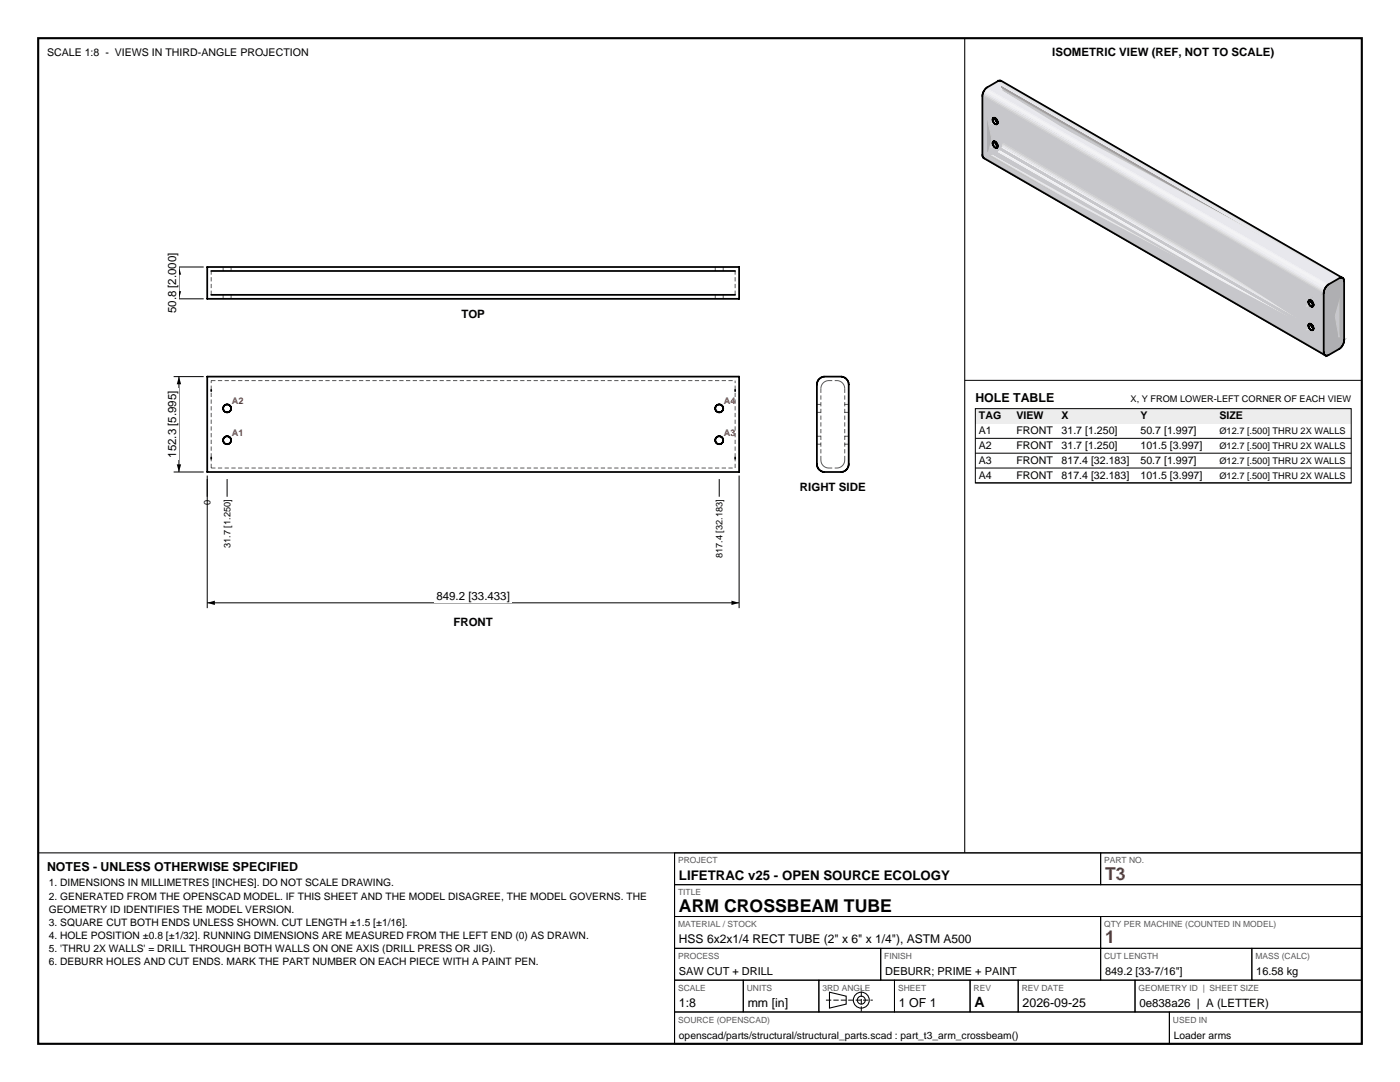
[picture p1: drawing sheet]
<svg xmlns="http://www.w3.org/2000/svg" width="279mm" height="216mm" viewBox="0 0 279 216" stroke-linecap="round" stroke-linejoin="round" font-family="sans-serif">
<path d="M7.6 7.6h264.2v200.7h-264.2z" fill="none" stroke="#000" stroke-width=".42"/>
<g fill="none" stroke="#000" stroke-width=".21">
<path d="M192.5 7.6v162.6M7.6 170.2h264.2M134.6 170.2v38.1M165.5 198l3.4 .8v1.6l-3.4 .8z"/>
<circle cx="171.9" cy="199.6" r="1.59"/>
<circle cx="171.9" cy="199.6" r=".79"/>
</g>
<g fill="none" stroke="#000" stroke-width=".2">
<path d="M41.4 94.9v26.4M147.5 94.9v26.4M41.4 120.3h106.1M134.6 170.2h85.1v6.3h-85.1zM134.6 176.5h137.2v6.4h-137.2zM219.7 170.2h52.1v6.3h-52.1zM134.6 182.9h85.1v6.3h-85.1zM134.6 189.2h41.2v6.4h-41.2zM134.6 195.6h13.7v6.3h-13.7zM148.3 195.6h15.1v6.3h-15.1zM163.4 195.6h15.1v6.3h-15.1zM175.8 189.2h43.9v6.4h-43.9z"/>
<path d="M178.5 195.6h15.1v6.3h-15.1zM193.6 195.6h9.6v6.3h-9.6zM203.2 195.6h23.3v6.3h-23.3zM219.7 182.9h52.1v6.3h-52.1zM219.7 189.2h30.1v6.4h-30.1zM226.5 195.6h45.3v6.3h-45.3zM249.8 189.2h22v6.4h-22zM134.6 201.9h98.8v6.4h-98.8zM233.4 201.9h38.4v6.4h-38.4z"/>
</g>
<path d="M164.8 199.6h9.4M171.9 201.9v-4.6" fill="none" stroke="#000" stroke-width=".2" stroke-dasharray="1.1 .4" stroke-linecap="butt"/>
<g fill="none" stroke="#595959" stroke-width=".2" stroke-dasharray=".8 .5" stroke-linecap="butt">
<path d="M42.2 58.8v-4.7M44.5 59.6v-.8M44.5 54.1v-.8M46.1 59.6v-.8M46.1 54.1v-.8M142.7 59.6v-.8M142.7 54.1v-.8M144.3 59.6v-.8M144.3 54.1v-.8M146.7 58.8v-4.7M42.2 77.8v-1.9M42.2 75.9h104.5"/>
<path d="M146.7 77.8v-1.9M163.8 77.5l.1-.3M163.9 77.2l.1-.3M164 76.9l.1-.3M164.1 76.6l.2-.3M164.3 76.3l.3-.2M164.6 76.1l.3-.1M164.9 76l.3-.1M165.2 75.9h2M167.2 75.9l.3 .1M167.5 76l.3 .1M167.8 76.1l.3 .2"/>
<path d="M168.1 76.3l.2 .3M168.3 76.6l.1 .3M168.4 76.9l.2 .3M168.6 77.2v.3M42.2 93.4v-1.9M42.2 93.4h104.5M42.2 91.3v-13.2M146.7 93.4v-1.9M146.7 91.3v-13.2M163 88.6h.8M163 87h.8M163 82.3h.8"/>
<path d="M163 80.7h.8M163.8 91.8v-14.3M163.8 91.8l.1 .3M163.9 92.1l.1 .4M164 92.5l.1 .2M164.1 92.7l.2 .3M164.3 93l.3 .2M164.6 93.2l.3 .1M164.9 93.3l.3 .1M165.2 93.4h2M167.2 93.4l.3-.1M167.5 93.3l.3-.1"/>
<path d="M167.8 93.2l.3-.2M168.1 93l.2-.3M168.3 92.7l.1-.2M168.4 92.5l.2-.4M168.6 92.1v-.3M168.6 91.8v-14.3M168.6 88.6h.8M168.6 87h.8M168.6 82.3h.8M168.6 80.7h.8"/>
</g>
<g fill="none" stroke="#000" stroke-width=".35">
<path d="M41.4 53.3h106.1v6.3h-106.1zM42.2 58.8h104.5M42.2 54.1h104.5M41.4 75.2h106.1v19h-106.1zM42.2 77.8v.3M146.7 77.8v.3M163.6 75.5l.9-.3h3.5l.9 .3 .4 .9 .1 16.2-.3 .9-.8 .6h-4.2l-.8-.6-.2-.6-.1-16.2 .2-.6zM42.2 91.3v.2M146.7 91.3v.2"/>
<circle cx="45.3" cy="81.5" r=".79"/>
<circle cx="45.3" cy="87.8" r=".79"/>
<circle cx="143.5" cy="81.5" r=".79"/>
<circle cx="143.5" cy="87.8" r=".79"/>
</g>
<path d="M41.4 120.3l1.5-.5v.9zM146 119.8l1.5 .5-1.5 .4z" fill="#000"/>
<path d="M86.7 117.5h15.5v2.8h-15.5z" fill-rule="evenodd" fill="#fff"/>
<path d="M34.7 75.2h6M35.7 75.2v19M34.7 94.2h6" fill="none" stroke="#000" stroke-width=".2"/>
<path d="M35.7 75.2l.5 1.5h-.9zM35.3 92.7h.9l-.5 1.5z" fill="#000"/>
<path d="M32.9 77.5h2.8v14.3h-2.8z" fill-rule="evenodd" fill="#fff"/>
<path d="M34.7 59.6h6M34.7 53.3h6M35.7 53.3v6.3" fill="none" stroke="#000" stroke-width=".2"/>
<path d="M35.3 58.1h.9l-.5 1.5zM35.7 53.3l.5 1.5h-.9z" fill="#000"/>
<path d="M32.9 50h2.8v12.9h-2.8z" fill-rule="evenodd" fill="#fff"/>
<path d="M192.5 75.9h79.3M41.4 95.6v3.5M45.3 95.6v3.5M143.5 95.6v3.5" fill="none" stroke="#000" stroke-width=".2"/>
<g fill="#afafb2" stroke="#afafb2" stroke-width=".2">
<path d="M199.9 29.4l-.7 .9z"/>
<path d="M199.8 29.6l-.6 .7z"/>
<path d="M200 29.1l-.8 1.2z"/>
<path d="M199.2 30.3l.4-.4z"/>
<path d="M200.1 28.8l-.9 1.5z"/>
<path d="M200.1 28.6v.2l-.9 1.5z"/>
<path d="M200.1 28.6l-.9 1.7-1.2 .7z"/>
<path d="M197.6 31.1l.4-.1z"/>
<path d="M197.1 30.3l3-1.7-2.1 2.4z"/>
<path d="M197.4 31h.6z"/>
<path d="M197.3 30.9l.7 .1z"/>
<path d="M197.2 30.8l.8 .2-.7-.1z"/>
<path d="M197.1 30.6l.9 .4-.8-.2z"/>
<path d="M197.1 30.3l.9 .7-.9-.4z"/>
<path d="M200.1 18v10.6l-3 1.7z"/>
<path d="M197.1 19.7l3-1.7-3 12.3z"/>
<path d="M200 17.5l.1 .5z"/>
<path d="M199.9 17.4l.2 .6z"/>
<path d="M199.8 17.3l.3 .7z"/>
<path d="M199.6 17.3h.2l.3 .7z"/>
<path d="M199.4 17.3h.2l.5 .7z"/>
<path d="M199.2 17.3h.2l.7 .7z"/>
<path d="M199.2 17.3l.9 .7-3 1.7z"/>
<path d="M198 18l1.2-.7-2.1 2.4z"/>
<path d="M197.8 18.2l.2-.2-.9 1.7z"/>
<path d="M197.2 19.2l-.1 .5z"/>
<path d="M197.8 18.2l-.7 1.5z"/>
<path d="M197.3 18.9l-.2 .8z"/>
<path d="M197.6 18.4l-.5 1.3z"/>
<path d="M197.4 18.7l-.3 1z"/>
<path d="M268.1 68.7l-.8 .9z"/>
<path d="M267.9 69l-.6 .6z"/>
<path d="M268.2 68.4l-.9 1.2z"/>
<path d="M267.3 69.6l.4-.4z"/>
<path d="M268.2 68.1l-.9 1.5z"/>
<path d="M268.3 67.9l-.1 .2-.9 1.5z"/>
<path d="M265.1 70.9l3.2-3-1 1.7z"/>
<path d="M264.2 70.2l4.1-2.3-3.2 3z"/>
<path d="M264.7 71l.4-.1z"/>
<path d="M264.5 70.9h.6z"/>
<path d="M264.4 70.8l.7 .1z"/>
<path d="M264.3 70.7l.8 .2-.7-.1z"/>
<path d="M264.2 70.5l.9 .4-.8-.2z"/>
<path d="M264.2 70.2l.9 .7-.9-.4z"/>
<path d="M268.3 56.1v11.8l-4.1 2.3z"/>
<path d="M264.2 58.5l4.1-2.4-4.1 14.1z"/>
<path d="M268.2 55.7l.1 .4z"/>
<path d="M268.1 55.5l.2 .6z"/>
<path d="M267.9 55.4l.4 .7z"/>
<path d="M267.7 55.4h.2l.4 .7z"/>
<path d="M267.5 55.4h.2l.6 .7z"/>
<path d="M267.3 55.5l.2-.1 .8 .7z"/>
<path d="M264.2 58.5l3.1-3 1 .6z"/>
<path d="M265.1 56.8l2.2-1.3-3.1 3z"/>
<path d="M264.9 57l.2-.2-.9 1.7z"/>
<path d="M264.3 58l-.1 .5z"/>
<path d="M264.9 57l-.7 1.5z"/>
<path d="M264.4 57.7l-.2 .8z"/>
<path d="M264.7 57.2l-.5 1.3z"/>
<path d="M264.5 57.4l-.3 1.1z"/>
</g>
<g fill="#c7c7cb" stroke="#c7c7cb" stroke-width=".2">
<path d="M201.7 26.9l.1 .1-1.7 1.6z"/>
<path d="M200.1 28.6l1.7-1.6 .1 .1z"/>
<path d="M201.7 26.8v.1l-1.6 1.7z"/>
<path d="M200.1 28.6l1.8-1.5 .1 .1z"/>
<path d="M201.7 26.6v.2l-1.6 1.8z"/>
<path d="M200.1 28.6l1.9-1.4 .1 .1z"/>
<path d="M200.1 28.6l2-1.3 .1 .1z"/>
<path d="M201.7 26.5l-1.6 2.1z"/>
<path d="M201.7 26.4l-1.6 2.2z"/>
<path d="M200.1 28.6l2.2-1.2z"/>
<path d="M200.1 28.6l2.3-1.1z"/>
<path d="M200.1 28.6l2.4-1.1z"/>
<path d="M200.1 28.6l2.4-1.2z"/>
<path d="M200.1 18l1.6 8.4-1.6 2.2z"/>
<path d="M201.7 21.9v4.5z"/>
<path d="M201.7 22v4.3z"/>
<path d="M201.7 22.2v4z"/>
<path d="M201.8 22.3v3.9z"/>
<path d="M196.1 30.9l2.1-2v.2z"/>
<path d="M196.1 30.9l2.1-1.8 .1 .1z"/>
<path d="M198.1 28.8l.1 .1-2.1 2z"/>
<path d="M196.1 30.9l2.2-1.7 .1 .1z"/>
<path d="M201.9 22.4v3.7z"/>
<path d="M198.1 28.7v.1l-2 2.1z"/>
<path d="M196.1 30.9l2.3-1.6 .1 .1z"/>
<path d="M196.1 30.9l2.4-1.5h.1z"/>
<path d="M198.1 28.6l-2 2.3z"/>
<path d="M202 22.5l.1 3.7z"/>
<path d="M198.1 28.5l-2 2.4z"/>
<path d="M196.1 30.9l2.6-1.4z"/>
<path d="M202.1 22.6l.1 3.6z"/>
<path d="M196.1 30.9l2.7-1.4z"/>
<path d="M202.2 22.7l.1 3.6z"/>
<path d="M196.1 30.9l2.8-1.4z"/>
<path d="M202.3 22.7l.1 3.7z"/>
<path d="M196.1 30.9l2.9-1.4z"/>
<path d="M202.4 22.7l.1 3.8z"/>
<path d="M202.5 22.7v3.9z"/>
<path d="M202.5 22.7l.1 4z"/>
<path d="M202.7 22.5v4.6z"/>
<path d="M202.6 22.7v4.1z"/>
<path d="M202.6 22.6l.1 4.4z"/>
<path d="M201.7 21.9v4.4z"/>
<path d="M201.7 22v4.2z"/>
<path d="M201.7 22.2l.1 4z"/>
<path d="M201.8 22.3l.1 3.8z"/>
<path d="M201.9 22.4l.1 3.7z"/>
<path d="M200.1 18l1.6 3.9v4.5z"/>
<path d="M202.6 22.6v4.2z"/>
<path d="M196.1 19.2l2 9.3-2 2.4z"/>
<path d="M202.7 22.5v4.5z"/>
<path d="M202.7 22.4v4.7z"/>
<path d="M200.1 18l1.6 3.9z"/>
<path d="M200.1 18l1.6 3.8z"/>
<path d="M200.1 18l1.6 3.7z"/>
<path d="M200.1 18l1.6 3.6z"/>
<path d="M200.1 18l1.6 3.5z"/>
<path d="M200.1 18l1.8 3.4z"/>
<path d="M200.1 18l1.9 3.4z"/>
<path d="M200.1 18l2 3.5z"/>
<path d="M198.1 24v4.5z"/>
<path d="M200.1 18l2.1 3.5z"/>
<path d="M198.1 24.1v4.3z"/>
<path d="M200.1 18l2.2 3.6z"/>
<path d="M198.2 24.2v4.1z"/>
<path d="M200.1 18l2.3 3.7z"/>
<path d="M200.1 18l2.4 3.8z"/>
<path d="M200.1 18l2.4 3.9z"/>
<path d="M198.2 24.4v3.8z"/>
<path d="M198.3 24.5v3.7z"/>
<path d="M198.4 24.6l.1 3.6z"/>
<path d="M198.5 24.7l.1 3.6z"/>
<path d="M198.6 24.7l.1 3.6z"/>
<path d="M198.7 24.8l.1 3.6z"/>
<path d="M198.8 24.8l.1 3.7z"/>
<path d="M198.9 24.8l.1 3.8z"/>
<path d="M199 24.8v4z"/>
<path d="M199.1 24.6v4.6z"/>
<path d="M199 24.7l.1 4.2z"/>
<path d="M199.1 24.6v4.4z"/>
<path d="M198.1 24v4.4z"/>
<path d="M198.1 24.1l.1 4.2z"/>
<path d="M198.2 24.2v4z"/>
<path d="M198.2 24.4l.1 3.8z"/>
<path d="M198.3 24.5l.1 3.7z"/>
<path d="M196.1 19.2l2 4.8v4.5z"/>
<path d="M199.1 24.6v4.3z"/>
<path d="M199.1 24.4v4.8z"/>
<path d="M196.1 19.2l2 4.8z"/>
<path d="M196.1 19.2l2 4.7z"/>
<path d="M196.1 19.2l2 4.5z"/>
<path d="M196.1 19.2l2.1 4.4z"/>
<path d="M196.1 19.2l2.2 4.3z"/>
<path d="M196.1 19.2l2.3 4.3z"/>
<path d="M196.1 19.2l2.4 4.3z"/>
<path d="M196.1 19.2l2.5 4.4z"/>
<path d="M196.1 19.2l2.6 4.4z"/>
<path d="M196.1 19.2l2.7 4.5z"/>
<path d="M196.1 19.2l2.8 4.6z"/>
<path d="M196.1 19.2l2.9 4.7z"/>
<path d="M200.1 28.6l2.4-1.2 62.3 36z"/>
<path d="M202.5 27.4l62.3 35.9z"/>
<path d="M202.6 27.3l62.1 35.8z"/>
<path d="M202.7 27.2l62 35.8z"/>
<path d="M202.7 27.1l62 35.8z"/>
<path d="M196.1 30.9l2.9-1.4 62.3 36z"/>
<path d="M202.7 22.4l62 40.5-62-35.8z"/>
<path d="M199 29.5l62.2 35.8z"/>
<path d="M199.1 29.4l62.1 35.8z"/>
<path d="M199.1 29.3l62 35.8z"/>
<path d="M199.1 29.2l62 35.7z"/>
<path d="M202.7 22.3l62 35.9z"/>
<path d="M202.6 22.1l62.1 36z"/>
<path d="M202.6 22l62.1 36z"/>
<path d="M200.1 18l64.7 39.9-62.3-36z"/>
<path d="M202.5 21.9l62.3 36z"/>
<path d="M199.1 24.4l62 40.5-62-35.7z"/>
<path d="M199.1 24.3l62 35.9z"/>
<path d="M199.1 24.2l62 35.9z"/>
<path d="M199 24.1l62.2 35.9z"/>
<path d="M196.1 19.2l65.2 40.7-62.3-36z"/>
<path d="M199 23.9l62.2 36.1z"/>
<path d="M200.1 28.6l64.7 34.8 2.4 3.9z"/>
<path d="M202.5 27.4l62.3 36z"/>
<path d="M202.6 27.4l62.2 35.9z"/>
<path d="M196.1 30.9l65.2 34.6 2.9 4.7z"/>
<path d="M202.7 22.4l62 35.8v4.7z"/>
<path d="M199 29.5l62.3 36z"/>
<path d="M199 29.4l62.2 35.9z"/>
<path d="M202.6 22l62.2 35.9z"/>
<path d="M200.1 18l67.1 38.7-2.4 1.2z"/>
<path d="M199.1 24.4l62 35.8v4.7z"/>
<path d="M199 23.9l62.3 36z"/>
<path d="M196.1 19.2l68.1 39.3-2.9 1.4z"/>
<path d="M264.8 63.4l2.4 3.9z"/>
<path d="M264.9 63.5l2.3 3.8z"/>
<path d="M265 63.6l2.2 3.7z"/>
<path d="M265.1 63.7l2.1 3.6z"/>
<path d="M265.2 63.8l2 3.5z"/>
<path d="M265.3 63.8l1.9 3.5z"/>
<path d="M265.4 63.8l1.8 3.5z"/>
<path d="M265.5 63.8l1.7 3.5z"/>
<path d="M265.6 63.8l1.6 3.5z"/>
<path d="M265.7 63.7l1.5 3.6z"/>
<path d="M265.7 63.6l1.5 3.7z"/>
<path d="M265.7 63.5l1.5 3.8z"/>
<path d="M265.7 63.4l1.5 3.9z"/>
<path d="M264.7 58.2v4.7z"/>
<path d="M264.7 58.3v4.5z"/>
<path d="M264.7 58.4v4.3z"/>
<path d="M264.8 58.6v4z"/>
<path d="M264.8 58.7v3.9z"/>
<path d="M264.9 58.8v3.7z"/>
<path d="M265 58.9l.1 3.7z"/>
<path d="M265.1 59l.1 3.6z"/>
<path d="M265.7 58.9l1.5 8.4-1.5-3.9z"/>
<path d="M265.2 59.1l.1 3.6z"/>
<path d="M265.3 59.1l.1 3.7z"/>
<path d="M265.4 59.1l.1 3.8z"/>
<path d="M265.5 59.1l.1 3.9z"/>
<path d="M265.6 59.1v4z"/>
<path d="M265.6 59.1l.1 4.1z"/>
<path d="M265.7 59v4.4z"/>
<path d="M264.7 58.3v4.4z"/>
<path d="M264.7 58.4l.1 4.2z"/>
<path d="M264.7 58.2v4.6z"/>
<path d="M264.8 58.7l.1 3.8z"/>
<path d="M264.9 58.8l.1 3.7z"/>
<path d="M261.3 65.5l2.9 4.7z"/>
<path d="M261.3 65.6l2.9 4.6z"/>
<path d="M261.4 65.7l2.8 4.5z"/>
<path d="M261.5 65.8l2.7 4.4z"/>
<path d="M265.7 59v4.2z"/>
<path d="M261.6 65.8l2.6 4.4z"/>
<path d="M265.7 58.9v4.5z"/>
<path d="M261.7 65.9l2.5 4.3z"/>
<path d="M261.8 65.9l2.4 4.3z"/>
<path d="M261.9 65.9l2.3 4.3z"/>
<path d="M262 65.9l2.2 4.3z"/>
<path d="M262.1 65.7l2.1 4.5z"/>
<path d="M262.1 65.6l2.1 4.6z"/>
<path d="M262.1 65.5l2.1 4.7z"/>
<path d="M262.1 65.4l2.1 4.8z"/>
<path d="M267.2 56.7v10.6l-1.5-8.4z"/>
<path d="M261.1 60.2v4.7z"/>
<path d="M261.1 60.4v4.4z"/>
<path d="M261.2 60.5v4.2z"/>
<path d="M261.2 60.6v4.1z"/>
<path d="M261.3 60.7v3.9z"/>
<path d="M261.3 60.9v3.7z"/>
<path d="M261.4 61l.1 3.6z"/>
<path d="M261.5 61.1l.1 3.6z"/>
<path d="M262.1 60.9l2.1 9.3-2.1-4.8z"/>
<path d="M261.6 61.1l.1 3.6z"/>
<path d="M261.7 61.2l.1 3.6z"/>
<path d="M261.8 61.2l.1 3.7z"/>
<path d="M261.9 61.2l.1 3.8z"/>
<path d="M262 61.2l.1 4z"/>
<path d="M262.1 61.1v4.2z"/>
<path d="M262.1 61v4.4z"/>
<path d="M264.8 57.9l2.4-1.2z"/>
<path d="M264.9 57.8l2.3-1.1z"/>
<path d="M261.1 60.4l.1 4.3z"/>
<path d="M261.1 60.2v4.6z"/>
<path d="M261.2 60.6l.1 4z"/>
<path d="M265 57.8l2.2-1.1z"/>
<path d="M265.1 57.8l2.1-1.1z"/>
<path d="M267.2 56.7l-1.5 2.2z"/>
<path d="M261.3 60.9l.1 3.7z"/>
<path d="M267.2 56.7l-1.5 2.1z"/>
<path d="M265.2 57.9l2-1.2-1.9 1.3z"/>
<path d="M265.3 58l1.9-1.3-1.8 1.3z"/>
<path d="M267.2 56.7l-1.5 2v-.2z"/>
<path d="M265.4 58l1.8-1.3-1.7 1.5z"/>
<path d="M267.2 56.7l-1.5 1.8-.1-.1z"/>
<path d="M265.5 58.2l1.7-1.5-1.6 1.6z"/>
<path d="M265.6 58.3l1.6-1.6-1.6 1.7z"/>
<path d="M262.1 61v4.3z"/>
<path d="M262.1 60.9v4.5z"/>
<path d="M264.2 58.5v11.7l-2.1-9.3z"/>
<path d="M261.3 59.9l2.9-1.4z"/>
<path d="M261.4 59.9l2.8-1.4z"/>
<path d="M261.5 59.9l2.7-1.4z"/>
<path d="M264.2 58.5l-2.1 2.4z"/>
<path d="M264.2 58.5l-2.1 2.3z"/>
<path d="M261.6 60l2.6-1.5-2.5 1.5z"/>
<path d="M261.7 60l2.5-1.5-2.4 1.6z"/>
<path d="M264.2 58.5l-2.1 2.2v-.1z"/>
<path d="M261.8 60.1l2.4-1.6-2.3 1.7z"/>
<path d="M262.1 60.5l2.1-2-2.1 2.1z"/>
<path d="M261.9 60.2l2.3-1.7-2.2 1.8z"/>
<path d="M262 60.3l2.2-1.8-2.1 2z"/>
</g>
<g fill="#dadade" stroke="#dadade" stroke-width=".2">
<path d="M201.8 27l.5-.4v.1z"/>
<path d="M201.7 26.9l.6-.3-.5 .4z"/>
<path d="M198.2 29.1l.5-.5 .1 .2z"/>
<path d="M198.2 28.9l.5-.3-.5 .5z"/>
<path d="M201.8 22.3l.5-.4v.1z"/>
<path d="M201.7 22.2l.6-.3-.5 .4z"/>
<path d="M198.2 24.4l.5-.5 .1 .2z"/>
<path d="M198.2 24.2l.5-.3-.5 .5z"/>
<path d="M264.8 63.4l.5-.4v.1z"/>
<path d="M264.8 63.3l.5-.3-.5 .4z"/>
<path d="M261.3 65.5l.4-.5 .1 .2z"/>
<path d="M261.2 65.3l.5-.3-.4 .5z"/>
<path d="M264.8 58.7l.5-.4v.1z"/>
<path d="M264.8 58.6l.5-.3-.5 .4z"/>
<path d="M261.3 60.7l.4-.4 .1 .2z"/>
<path d="M261.2 60.6l.5-.3-.4 .4z"/>
</g>
<g fill="#e2e2e7" stroke="#e2e2e7" stroke-width=".2">
<path d="M201.8 27l.5-.3 .1 .1z"/>
<path d="M201.8 27l.6-.2-.5 .3z"/>
<path d="M198.2 29.1l.6-.3v.1z"/>
<path d="M198.2 29.1l.6-.2-.5 .3z"/>
<path d="M201.8 22.3l.5-.3 .1 .1z"/>
<path d="M201.8 22.3l.6-.2-.5 .3z"/>
<path d="M198.2 24.4l.6-.3v.1z"/>
<path d="M198.2 24.4l.6-.2-.5 .3z"/>
<path d="M264.8 63.4l.5-.3 .1 .1z"/>
<path d="M264.8 63.4l.6-.2-.5 .3z"/>
<path d="M261.3 65.5l.5-.3 .1 .1z"/>
<path d="M261.3 65.5l.6-.2-.6 .3z"/>
<path d="M264.8 58.7l.5-.3 .1 .1z"/>
<path d="M264.8 58.7l.6-.2-.5 .3z"/>
<path d="M261.3 60.7l.5-.2 .1 .1z"/>
<path d="M261.3 60.7l.6-.1-.6 .3z"/>
</g>
<g fill="#d0d0d4" stroke="#d0d0d4" stroke-width=".2">
<path d="M201.7 26.9l.5-.4 .1 .1z"/>
<path d="M201.7 26.8l.5-.3-.5 .4z"/>
<path d="M198.2 28.9l.4-.4 .1 .1z"/>
<path d="M198.1 28.8l.5-.3-.4 .4z"/>
<path d="M201.7 22.2l.5-.4 .1 .1z"/>
<path d="M201.7 22l.5-.2-.5 .4z"/>
<path d="M198.2 24.2l.4-.4 .1 .1z"/>
<path d="M198.1 24.1l.5-.3-.4 .4z"/>
<path d="M264.8 63.3l.4-.5 .1 .2z"/>
<path d="M264.7 63.1l.5-.3-.4 .5z"/>
<path d="M261.2 65.3l.5-.4v.1z"/>
<path d="M261.2 65.2l.5-.3-.5 .4z"/>
<path d="M264.8 58.6l.4-.5 .1 .2z"/>
<path d="M264.7 58.4l.5-.3-.4 .5z"/>
<path d="M261.2 60.6l.5-.4v.1z"/>
<path d="M261.2 60.5l.5-.3-.5 .4z"/>
</g>
<g fill="#e8e8ec" stroke="#e8e8ec" stroke-width=".2">
<path d="M201.9 27.1l.5-.3 .1 .1z"/>
<path d="M201.9 27.1l.6-.2-.5 .3z"/>
<path d="M198.3 29.2l.5-.3 .1 .1z"/>
<path d="M198.3 29.2l.6-.2-.5 .3z"/>
<path d="M201.9 22.4l.5-.3 .1 .1z"/>
<path d="M201.9 22.4l.6-.2-.5 .3z"/>
<path d="M198.3 24.5l.5-.3 .1 .1z"/>
<path d="M198.3 24.5l.6-.2-.5 .3z"/>
<path d="M264.9 63.5l.5-.3 .1 .1z"/>
<path d="M264.9 63.5l.6-.2-.5 .3z"/>
<path d="M261.3 65.6l.6-.3v.1z"/>
<path d="M261.3 65.6l.6-.2-.5 .3z"/>
<path d="M264.9 58.8l.5-.3 .1 .1z"/>
<path d="M264.9 58.8l.6-.2-.5 .3z"/>
<path d="M261.3 60.9l.6-.3v.1z"/>
<path d="M261.3 60.9l.6-.2-.5 .3z"/>
</g>
<g fill="#c4c4c7" stroke="#c4c4c7" stroke-width=".2">
<path d="M201.7 26.8l.5-.5v.2z"/>
<path d="M201.7 26.6l.5-.3-.5 .5z"/>
<path d="M198.1 28.8l.5-.4v.1z"/>
<path d="M198.1 28.7l.5-.3-.5 .4z"/>
<path d="M201.7 22l.5-.4v.2z"/>
<path d="M201.7 21.9l.5-.3-.5 .4z"/>
<path d="M198.1 24.1l.5-.4v.1z"/>
<path d="M198.1 24l.5-.3-.5 .4z"/>
<path d="M264.7 63.1l.5-.4v.1z"/>
<path d="M264.7 63l.5-.3-.5 .4z"/>
<path d="M261.2 65.2l.4-.4 .1 .1z"/>
<path d="M261.1 65.1l.5-.3-.4 .4z"/>
<path d="M264.7 58.4l.5-.4v.1z"/>
<path d="M264.7 58.3l.5-.3-.5 .4z"/>
<path d="M261.2 60.5l.4-.4 .1 .1z"/>
<path d="M261.1 60.4l.5-.3-.4 .4z"/>
</g>
<g fill="#eaeaef" stroke="#eaeaef" stroke-width=".2">
<path d="M202 27.2l.5-.3 .1 .1z"/>
<path d="M202 27.2l.6-.2-.5 .3z"/>
<path d="M198.4 29.3l.5-.3 .1 .1z"/>
<path d="M198.4 29.3l.6-.2-.5 .3z"/>
<path d="M202 22.5l.5-.3 .1 .1z"/>
<path d="M202 22.5l.6-.2-.5 .3z"/>
<path d="M198.4 24.6l.5-.3 .1 .1z"/>
<path d="M198.4 24.6l.6-.2-.5 .3z"/>
<path d="M265 63.6l.5-.3 .1 .1z"/>
<path d="M265 63.6l.6-.2-.5 .3z"/>
<path d="M261.4 65.7l.5-.3 .1 .1z"/>
<path d="M261.4 65.7l.6-.2-.5 .3z"/>
<path d="M265 58.9l.5-.3 .1 .1z"/>
<path d="M265 58.9l.6-.2-.5 .3z"/>
<path d="M261.4 61l.5-.3 .1 .1z"/>
<path d="M261.4 61l.6-.2-.5 .3z"/>
</g>
<g fill="#eaeaee" stroke="#eaeaee" stroke-width=".2">
<path d="M202.1 27.3l.6-.2z"/>
<path d="M198.5 29.4l.6-.2z"/>
<path d="M202.1 22.6l.6-.2z"/>
<path d="M198.5 24.7l.6-.3z"/>
<path d="M265.1 63.7l.6-.2z"/>
<path d="M261.5 65.8l.6-.3z"/>
<path d="M265.1 59l.6-.2z"/>
<path d="M261.5 61.1l.6-.3z"/>
</g>
<g fill="#b6b6b9" stroke="#b6b6b9" stroke-width=".2">
<path d="M201.7 26.6l.5-.4z"/>
<path d="M201.7 26.5l.5-.3-.5 .4z"/>
<path d="M198.1 28.7l.5-.4z"/>
<path d="M198.1 28.6l.5-.3-.5 .4z"/>
<path d="M201.7 21.9l.5-.4z"/>
<path d="M201.7 21.8l.5-.3-.5 .4z"/>
<path d="M198.1 24l.5-.4z"/>
<path d="M198.1 23.9l.5-.3-.5 .4z"/>
<path d="M264.7 63l.5-.4z"/>
<path d="M264.7 62.9l.5-.3-.5 .4z"/>
<path d="M261.1 65.1l.5-.4z"/>
<path d="M261.1 64.9l.5-.2-.5 .4z"/>
<path d="M264.7 58.3l.5-.4z"/>
<path d="M264.7 58.2l.5-.3-.5 .4z"/>
<path d="M261.1 60.4l.5-.4z"/>
<path d="M261.1 60.2l.5-.2-.5 .4z"/>
</g>
<g fill="#a7a7ab" stroke="#a7a7ab" stroke-width=".2">
<path d="M201.7 26.5l.5-.4z"/>
<path d="M201.7 26.4l.5-.3-.5 .4z"/>
<path d="M198.1 28.6l.5-.4z"/>
<path d="M198.1 28.5l.5-.3-.5 .4z"/>
<path d="M201.7 21.8l.5-.4z"/>
<path d="M201.7 21.7l.5-.3-.5 .4z"/>
<path d="M198.1 23.9l.5-.4z"/>
<path d="M198.1 23.7l.5-.2-.5 .4z"/>
<path d="M264.7 62.9l.5-.4z"/>
<path d="M264.7 62.8l.5-.3-.5 .4z"/>
<path d="M261.1 64.9l.5-.4z"/>
<path d="M261.1 64.8l.5-.3-.5 .4z"/>
<path d="M264.7 58.2l.5-.4z"/>
<path d="M264.7 58.1l.5-.3-.5 .4z"/>
<path d="M261.1 60.2l.5-.4z"/>
<path d="M261.1 60.1l.5-.3-.5 .4z"/>
</g>
<g fill="#e7e7eb" stroke="#e7e7eb" stroke-width=".2">
<path d="M202.2 27.4l.6-.3z"/>
<path d="M198.6 29.4l.6-.2z"/>
<path d="M202.2 22.7l.6-.3z"/>
<path d="M198.6 24.7l.6-.2z"/>
<path d="M265.2 63.8l.6-.3z"/>
<path d="M261.6 65.8l.6-.2z"/>
<path d="M265.2 59.1l.6-.3z"/>
<path d="M261.6 61.1l.6-.2z"/>
</g>
<g fill="#9e9ea1" stroke="#9e9ea1" stroke-width=".2">
<path d="M201.7 26.4l.5-.4z"/>
<path d="M201.7 26.3l.6-.4z"/>
<path d="M201.7 26.3l.5-.3z"/>
<path d="M201.7 26.2l.6-.3z"/>
<path d="M198.1 28.5l.5-.4z"/>
<path d="M198.1 28.4l.6-.4z"/>
<path d="M198.1 28.4l.5-.3z"/>
<path d="M198.2 28.3l.6-.4z"/>
<path d="M198.2 28.3l.5-.3z"/>
<path d="M201.7 21.7l.5-.4z"/>
<path d="M201.7 21.6l.6-.4z"/>
<path d="M201.7 21.6l.5-.3z"/>
<path d="M201.7 21.5l.6-.3z"/>
<path d="M198.1 23.7l.5-.3z"/>
<path d="M198.1 23.7l.6-.4z"/>
<path d="M198.2 23.6l.6-.4z"/>
<path d="M198.2 23.6l.5-.3z"/>
<path d="M196.3 31.5l68.2 39.4z"/>
<path d="M196.1 31.3l68.3 39.5z"/>
<path d="M199.9 17.4l67.2 38.9z"/>
<path d="M199.8 17.3l67.2 38.8z"/>
<path d="M264.7 62.8l.5-.4z"/>
<path d="M264.7 62.7l.6-.4z"/>
<path d="M264.7 62.7l.5-.3z"/>
<path d="M264.8 62.6l.5-.3z"/>
<path d="M261.1 64.8l.6-.3z"/>
<path d="M261.2 64.7l.5-.3z"/>
<path d="M261.2 64.7l.5-.2z"/>
<path d="M261.2 64.7l.6-.4z"/>
<path d="M264.7 58.1l.5-.4z"/>
<path d="M264.7 58l.6-.4z"/>
<path d="M264.7 58l.5-.3z"/>
<path d="M264.8 57.9l.5-.3z"/>
<path d="M261.1 60.1l.6-.4z"/>
<path d="M261.2 60l.5-.3z"/>
<path d="M261.2 60l.6-.4z"/>
</g>
<g fill="#e0e0e5" stroke="#e0e0e5" stroke-width=".2">
<path d="M202.3 27.4l.6-.2z"/>
<path d="M198.7 29.5l.6-.3z"/>
<path d="M202.3 22.7l.6-.2z"/>
<path d="M198.7 24.8l.6-.3z"/>
<path d="M265.3 63.8l.6-.3z"/>
<path d="M261.7 65.9l.6-.3z"/>
<path d="M265.3 59.1l.6-.3z"/>
<path d="M261.7 61.2l.6-.3z"/>
</g>
<g fill="#d8d8dc" stroke="#d8d8dc" stroke-width=".2">
<path d="M202.4 27.5l.6-.3z"/>
<path d="M198.8 29.5l.6-.3z"/>
<path d="M202.4 22.7l.6-.2z"/>
<path d="M198.8 24.8l.6-.3z"/>
<path d="M265.4 63.8l.6-.3z"/>
<path d="M261.8 65.9l.6-.3z"/>
<path d="M265.4 59.1l.6-.3z"/>
<path d="M261.8 61.2l.6-.3z"/>
</g>
<g fill="#cdcdd1" stroke="#cdcdd1" stroke-width=".2">
<path d="M202.5 27.5l.5-.4z"/>
<path d="M198.9 29.5l.6-.3z"/>
<path d="M202.5 22.7l.5-.3z"/>
<path d="M198.9 24.8l.6-.3z"/>
<path d="M265.5 63.8l.6-.3z"/>
<path d="M261.9 65.9l.6-.3z"/>
<path d="M265.5 59.1l.6-.3z"/>
<path d="M261.9 61.2l.6-.3z"/>
</g>
<g fill="#efeff3" stroke="#efeff3" stroke-width=".2">
<path d="M199.9 29.4l67 39-67.1-38.8z"/>
<path d="M196.4 18.1l68 39.6-68.1-39.4z"/>
<path d="M199.9 29.4l67.1 38.7-.1 .3z"/>
<path d="M196.4 18.1l68.1 39.3-.1 .3z"/>
</g>
<g fill="#f3f3f7" stroke="#f3f3f7" stroke-width=".2">
<path d="M199.8 29.6l67.1 38.8-67.3-38.5z"/>
<path d="M196.6 17.8l68.1 39.4-68.3-39.1z"/>
<path d="M199.6 29.9l67.3 38.5-.2 .2z"/>
<path d="M196.4 18.1l68.3 39.1-.2 .2z"/>
</g>
<g fill="#e7e7ec" stroke="#e7e7ec" stroke-width=".2">
<path d="M200 29.1l67 39-67.1-38.7z"/>
<path d="M196.3 18.3l68 39.7-68.2-39.4z"/>
<path d="M200 29.1l67.1 38.7-.1 .3z"/>
<path d="M196.3 18.3l68.1 39.4-.1 .3z"/>
</g>
<g fill="#f3f3f8" stroke="#f3f3f8" stroke-width=".2">
<path d="M199.6 29.9l67.1 38.7-67.3-38.5z"/>
<path d="M196.8 17.6l68.1 39.4-68.3-39.2z"/>
<path d="M199.4 30.1l67.3 38.5-.2 .2z"/>
<path d="M196.6 17.8l68.3 39.2-.2 .2z"/>
</g>
<g fill="#dcdce1" stroke="#dcdce1" stroke-width=".2">
<path d="M200.1 28.8l67 39-67.1-38.7z"/>
<path d="M196.1 18.6l68.1 39.6-68.1-39.3z"/>
<path d="M200.1 28.8l67.1 38.8-.1 .2z"/>
<path d="M196.1 18.6l68.2 39.4-.1 .2z"/>
</g>
<g fill="#efeff4" stroke="#efeff4" stroke-width=".2">
<path d="M199.2 30.3l.2-.2 67.1 38.7z"/>
<path d="M196.8 17.6l.2-.1 68.1 39.3z"/>
<path d="M199.2 30.3l67.3 38.5-.2 .2z"/>
<path d="M196.8 17.6l68.3 39.2-.2 .2z"/>
</g>
<g fill="#cfcfd3" stroke="#cfcfd3" stroke-width=".2">
<path d="M200.1 28.6l67.1 39-67.1-38.8z"/>
<path d="M196.1 18.9l68.1 39.6-68.1-39.3z"/>
<path d="M200.1 28.6l67.1 38.7v.3z"/>
<path d="M196.1 18.9l68.1 39.3v.3z"/>
</g>
<g fill="#e8e8ed" stroke="#e8e8ed" stroke-width=".2">
<path d="M198 31l1.2-.7 67.1 38.7z"/>
<path d="M197 17.5l2.2-1.3 68.1 39.3z"/>
<path d="M198 31l68.3 38-1.2 .7z"/>
<path d="M197 17.5l70.3 38-2.2 1.3z"/>
</g>
<g fill="#dedee3" stroke="#dedee3" stroke-width=".2">
<path d="M197.8 31h.2l67.1 38.7z"/>
<path d="M199.2 16.2l.2-.1 68.1 39.3z"/>
<path d="M197.8 31l67.3 38.7-.2 .1z"/>
<path d="M199.2 16.2l68.3 39.2-.2 .1z"/>
</g>
<g fill="#d1d1d5" stroke="#d1d1d5" stroke-width=".2">
<path d="M197.6 31.1l.2-.1 67.1 38.8z"/>
<path d="M199.4 16.1h.2l68.1 39.3z"/>
<path d="M197.6 31.1l67.3 38.7h-.2z"/>
<path d="M199.4 16.1l68.3 39.3h-.2z"/>
</g>
<g fill="#c2c2c6" stroke="#c2c2c6" stroke-width=".2">
<path d="M197.4 31l67.3 38.8z"/>
<path d="M199.6 16.1l68.3 39.3z"/>
</g>
<g fill="#aeaeb2" stroke="#aeaeb2" stroke-width=".2">
<path d="M196.1 31.1l68.2 39.6-68.2-39.4z"/>
<path d="M200 17.5l67.2 39-67.1-38.8z"/>
<path d="M196.1 31.1l68.1 39.4 .1 .2z"/>
<path d="M200 17.5l67.1 38.8 .1 .2z"/>
</g>
<g fill="#bfbfc3" stroke="#bfbfc3" stroke-width=".2">
<path d="M196.1 30.9l68.1 39.6-68.1-39.4z"/>
<path d="M200.1 17.7l67.1 39-67.1-38.7z"/>
<path d="M196.1 30.9l68.1 39.3v.3z"/>
<path d="M200.1 17.7l67.1 38.8v.2z"/>
</g>
<g fill="none" stroke="#000" stroke-width=".35">
<path d="M198.6 28.3a.4 .4 0 0 0-.5 .1 .4 .4 0 0 0 .1 .5v.2a.46 .46 0 0 0 .4 .4 .46 .46 0 0 0 .5-.2v-.1M198.6 23.6a.4 .4 0 0 0-.5 .1 .4 .4 0 0 0 .1 .5v.2a.46 .46 0 0 0 .4 .4 .46 .46 0 0 0 .5-.2v-.2M198.6 28.3l.2 .5 .3 .4M198.6 28.3l.4 .3 .1 .6M198.6 23.6l.2 .5 .3 .3M198.6 23.6l.4 .3 .1 .5M261.6 60a.4 .4 0 0 0-.5 .1 .4 .4 0 0 0 .1 .5l.1 .1a.46 .46 0 0 0 .3 .5 .46 .46 0 0 0 .5-.3v-.1M261.6 60l.2 .5 .3 .3M261.6 60l.4 .3 .1 .5M267.9 55.4l-68.1-39.3-.6 .1-2.2 1.3-.7 .8-.2 .9v11.7l.2 .6 68.2 39.4M267.9 55.4l-.6 .1-2.2 1.3-.6 .6-.3 .8v12l.1 .5 .2 .2M267.9 55.4l.3 .3 .1 .4-.1 12-.3 .9-.6 .6-2.2 1.3h-.6"/>
<path d="M261.6 64.7a.4 .4 0 0 0-.5 .1 .4 .4 0 0 0 .1 .5l.1 .2a.46 .46 0 0 0 .3 .4 .46 .46 0 0 0 .5-.3v-.1M261.6 64.7l.2 .5 .3 .3M261.6 64.7l.4 .3 .1 .5"/>
</g>
<path d="M194.6 81.5h75.1v3h-75.1z" fill-rule="evenodd" fill="#ededed"/>
<path d="M194.6 81.5h75.1v14.9h-75.1zM194.6 87.5h75.1M194.6 90.4h75.1M194.6 93.4h75.1M194.6 96.4h75.1" fill="none" stroke="#000" stroke-width=".2"/>
<g font-size="3.5" fill="#bf1a1a">
<text x="220.5" y="175.5">T3</text>
<text x="220.5" y="188.2">1</text>
</g>
<text font-size="3.5" x="135.5" y="181.9">ARM CROSSBEAM TUBE</text>
<text font-size="2.8" x="194.5" y="200.9">A</text>
<text font-size="2.6" x="135.5" y="175.5">LIFETRAC v25 - OPEN SOURCE ECOLOGY</text>
<g font-size="2.5">
<text x="194.6" y="80.1">HOLE TABLE</text>
<text x="9.4" y="173.7">NOTES - UNLESS OTHERWISE SPECIFIED</text>
<text x="135.5" y="200.9">1:8</text>
<text x="149.2" y="200.9">mm [in]</text>
<text x="179.4" y="200.9">1 OF 1</text>
<text x="204.1" y="200.9">2026-09-25</text>
</g>
<text font-size="2.4" x="135.5" y="188.2">HSS 6x2x1/4 RECT TUBE (2&quot; x 6&quot; x 1/4&quot;), ASTM A500</text>
<g font-size="2.3">
<text x="210" y="11.1">ISOMETRIC VIEW (REF, NOT TO SCALE)</text>
<text x="35.2" y="62.5" transform="rotate(-90 35.2 62.5)">50.8 [2.000]</text>
<text x="92.1" y="63.5">TOP</text>
<text x="35.2" y="91.4" transform="rotate(-90 35.2 91.4)">152.3 [5.995]</text>
<text x="159.6" y="98.1">RIGHT SIDE</text>
<text x="87.1" y="119.8">849.2 [33.433]</text>
<text x="90.5" y="124.9">FRONT</text>
<text x="227.4" y="200.9">0e838a26 | A (LETTER)</text>
</g>
<g font-size="2.2">
<text x="135.5" y="194.6">SAW CUT + DRILL</text>
<text x="176.6" y="194.6">DEBURR; PRIME + PAINT</text>
<text x="220.5" y="194.6">849.2 [33-7/16&quot;]</text>
<text x="250.7" y="194.6">16.58 kg</text>
</g>
<g font-size="2.1">
<text x="9.4" y="11.1">SCALE 1:8 - VIEWS IN THIRD-ANGLE PROJECTION</text>
<text x="195.4" y="83.7">TAG</text>
<text x="202.9" y="83.7">VIEW</text>
<text x="211.9" y="83.7">X</text>
<text x="227.6" y="83.7">Y</text>
<text x="243.4" y="83.7">SIZE</text>
<text x="195.4" y="86.7">A1</text>
<text x="195.4" y="89.6">A2</text>
<text x="202.9" y="86.7">FRONT</text>
<text x="202.9" y="89.6">FRONT</text>
<text x="211.9" y="86.7">31.7 [1.250]</text>
<text x="211.9" y="89.6">31.7 [1.250]</text>
<text x="227.6" y="86.7">50.7 [1.997]</text>
<text x="227.6" y="89.6">101.5 [3.997]</text>
<text x="195.4" y="92.6">A3</text>
<text x="195.4" y="95.5">A4</text>
<text x="202.9" y="92.6">FRONT</text>
<text x="202.9" y="95.5">FRONT</text>
<text x="211.9" y="92.6">817.4 [32.183]</text>
<text x="211.9" y="95.5">817.4 [32.183]</text>
<text x="227.6" y="92.6">50.7 [1.997]</text>
<text x="227.6" y="95.5">101.5 [3.997]</text>
</g>
<g font-size="2">
<text x="9.7" y="176.9">1. DIMENSIONS IN MILLIMETRES [INCHES]. DO NOT SCALE DRAWING.</text>
<text x="9.7" y="179.5">2. GENERATED FROM THE OPENSCAD MODEL. IF THIS SHEET AND THE MODEL DISAGREE, THE MODEL GOVERNS. THE</text>
<text x="9.7" y="182.1">GEOMETRY ID IDENTIFIES THE MODEL VERSION.</text>
<text x="9.7" y="184.7">3. SQUARE CUT BOTH ENDS UNLESS SHOWN. CUT LENGTH ±1.5 [±1/16].</text>
<text x="9.7" y="187.3">4. HOLE POSITION ±0.8 [±1/32]. RUNNING DIMENSIONS ARE MEASURED FROM THE LEFT END (0) AS DRAWN.</text>
<text x="9.7" y="189.9">5. 'THRU 2X WALLS' = DRILL THROUGH BOTH WALLS ON ONE AXIS (DRILL PRESS OR JIG).</text>
<text x="9.7" y="192.5">6. DEBURR HOLES AND CUT ENDS. MARK THE PART NUMBER ON EACH PIECE WITH A PAINT PEN.</text>
<text x="135.5" y="207.3">openscad/parts/structural/structural_parts.scad : part_t3_arm_crossbeam()</text>
<text x="234.3" y="207.3">Loader arms</text>
</g>
<g font-size="1.8" fill="#bf1a1a">
<text x="46.2" y="80.6">A2</text>
<text x="144.5" y="80.6">A4</text>
<text x="46.2" y="86.9">A1</text>
<text x="144.5" y="86.9">A3</text>
</g>
<g font-size="1.8">
<text x="225.6" y="80.1">X, Y FROM LOWER-LEFT CORNER OF EACH VIEW</text>
<text x="243.4" y="86.7">Ø12.7 [.500] THRU 2X WALLS</text>
<text x="243.4" y="89.6">Ø12.7 [.500] THRU 2X WALLS</text>
<text x="243.4" y="92.6">Ø12.7 [.500] THRU 2X WALLS</text>
<text x="243.4" y="95.5">Ø12.7 [.500] THRU 2X WALLS</text>
<text x="42" y="100.7" transform="rotate(-90 42 100.7)">0</text>
<text x="46" y="109.3" transform="rotate(-90 46 109.3)">31.7 [1.250]</text>
<text x="144.2" y="111.4" transform="rotate(-90 144.2 111.4)">817.4 [32.183]</text>
</g>
<g font-size="1.7" fill="#595959">
<text x="135.3" y="172.3">PROJECT</text>
<text x="220.4" y="172.3">PART NO.</text>
<text x="135.3" y="178.6">TITLE</text>
<text x="135.3" y="185">MATERIAL / STOCK</text>
<text x="220.4" y="185">QTY PER MACHINE (COUNTED IN MODEL)</text>
<text x="135.3" y="191.3">PROCESS</text>
<text x="176.5" y="191.3">FINISH</text>
<text x="220.4" y="191.3">CUT LENGTH</text>
<text x="250.5" y="191.3">MASS (CALC)</text>
<text x="135.3" y="197.7">SCALE</text>
<text x="149" y="197.7">UNITS</text>
<text x="164.1" y="197.7">3RD ANGLE</text>
<text x="179.2" y="197.7">SHEET</text>
<text x="194.3" y="197.7">REV</text>
<text x="203.9" y="197.7">REV DATE</text>
<text x="227.2" y="197.7">GEOMETRY ID | SHEET SIZE</text>
<text x="135.3" y="204">SOURCE (OPENSCAD)</text>
<text x="234.1" y="204">USED IN</text>
</g>
</svg>
